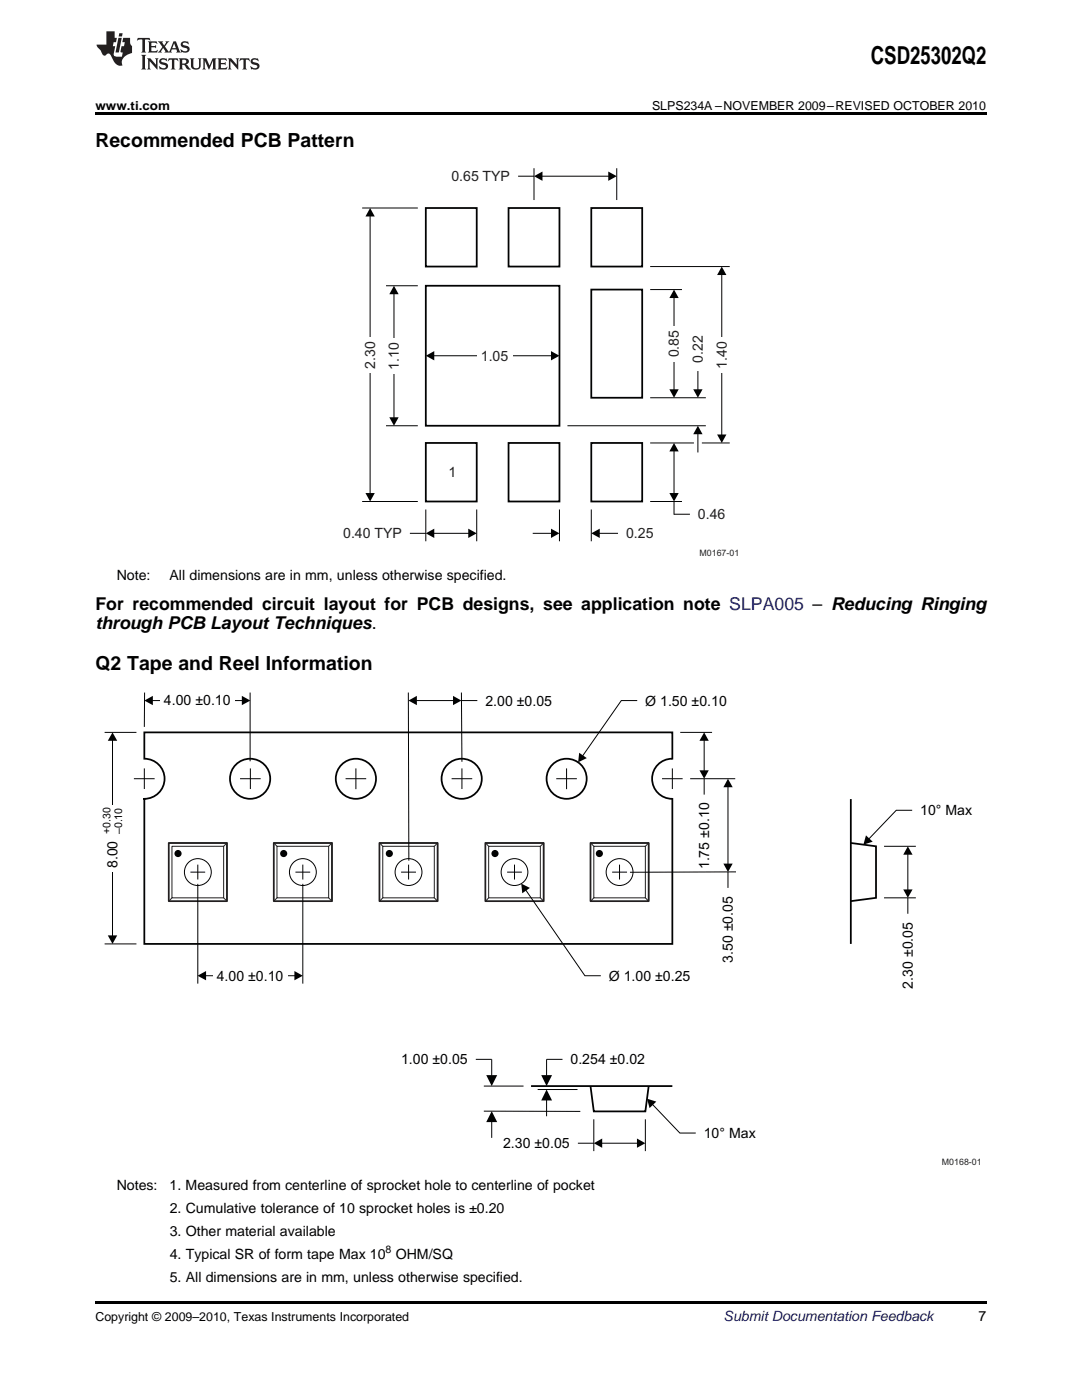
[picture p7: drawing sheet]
<svg xmlns="http://www.w3.org/2000/svg" width="216mm" height="279mm" viewBox="0 0 216 279" stroke-linecap="round" stroke-linejoin="round" font-family="sans-serif">
<g fill="#231f20">
<path d="M27.5 7.6l-.1 .5 .4-.2h.6v.1v2.1l-.2 .4h1l-.3-.4v-2.1l.1-.1h.5l.5 .2-.2-.5zM29.5 8.3l.2 .3v1.5l-.2 .4h1.8l.2-.6a1.04 1.04 0 0 1-1.3 .2v-.7h.6l.3 .2v-.6l-.3 .2h-.6v-.6l.8-.1 .4 .3-.2-.5zM31.5 8.3l.9 1.1-.9 1.1h.8l-.2-.2 .5-.7 .4 .7-.2 .2h1.5l-.1-.2 .1-.4h.9l.1 .4-.2 .2h1l-.3-.3-.7-1.9h-.5l-.9 2-.8-1 .9-1h-.8l.1 .3-.3 .5-.4-.6 .2-.2zM34.7 8.6l.4 1h-.7zM36.3 8.4a.63 .63 0 0 0-.2 .7 .63 .63 0 0 0 .6 .4l.6 .2 .1 .2a.75 .75 0 0 1-.7 .4 .75 .75 0 0 1-.6-.5l.1 .7 .1-.1a1.11 1.11 0 0 0 1.5-.6 1.13 1.13 0 0 0-1.2-.8l-.1-.4a1.04 1.04 0 0 1 1.2 .2l-.2-.5-.1 .1-.5-.2zM28.2 10.9l.2 .4v2.2l-.2 .4h1l-.3-.4v-2.2l.3-.4zM29.3 11.6l.3 .4v1.5l-.3 .4h.8l-.2-.4v-1.3l1.5 1.7v-1.9l.2-.4h-.7l.2 .4v.9l-1.1-1.3zM32 11.8a.62 .62 0 0 0-.2 .7 .62 .62 0 0 0 .6 .4l.6 .1 .1 .3a.76 .76 0 0 1-.7 .3 .76 .76 0 0 1-.6-.4l.1 .7 .1-.1a1.11 1.11 0 0 0 1.5-.6 1.13 1.13 0 0 0-1.2-.8l-.1-.4a1.04 1.04 0 0 1 1.2 .2l-.2-.6-.1 .1-.5-.1zM33.7 11.6l-.2 .6a.61 .61 0 0 1 .8-.3v1.6l-.2 .4h.9l-.2-.4v-1.6a.63 .63 0 0 1 .8 .3l-.2-.6zM35.6 11.6l.3 .4v1.5l-.3 .4h1l-.2-.2v-.8l.5 .2a.76 .76 0 0 0 1.2 .7l-1-1a.58 .58 0 0 0 .6-.5 .58 .58 0 0 0-.5-.6zM36.4 11.9h.1a.45 .45 0 0 1 .5 .1 .45 .45 0 0 1 .1 .5l-.7 .2zM37.9 11.6l.2 .2a2.17 2.17 0 0 0 .3 1.9 .99 .99 0 0 0 1.6-.6v-1.1l.2-.4h-.7l.2 .2a1.92 1.92 0 0 1-.2 1.8 .6 .6 0 0 1-.9-.5v-1.1l.2-.4zM40.4 11.6l.2 .4v1.5l-.2 .4h.7l-.2-.4v-1.4l.8 1.8 .8-1.8v1.4l-.2 .4h.9l-.2-.4v-1.5l.2-.4h-.8l-.6 1.5-.6-1.5zM43.4 11.6l.2 .4v1.5l-.2 .4h1.8l.2-.6a1.04 1.04 0 0 1-1.3 .1v-.6h.5l.4 .2v-.6l-.4 .2h-.5v-.7h.8l.3 .3-.1-.6zM45.5 11.6l.2 .4v1.5l-.2 .4h.7l-.2-.4v-1.3l1.5 1.7v-1.9l.2-.4h-.7l.2 .4v.9l-1.1-1.3zM47.9 11.6l-.1 .6a.61 .61 0 0 1 .8-.3v1.6l-.3 .4h1l-.3-.4 .1-1.6a.63 .63 0 0 1 .7 .3l-.1-.6zM50.2 11.8a.62 .62 0 0 0-.2 .7 .62 .62 0 0 0 .6 .4l.6 .1 .2 .3a.76 .76 0 0 1-.8 .3 .76 .76 0 0 1-.6-.4l.1 .7 .2-.1a1.11 1.11 0 0 0 1.5-.6 1.13 1.13 0 0 0-1.3-.8l-.1-.4a1.04 1.04 0 0 1 1.2 .2l-.1-.6-.2 .1-.5-.1z"/>
<path d="M21.2 6.3v2.6h-1.9l.1 .4 .7 .9a.91 .91 0 0 0 1 .8 .56 .56 0 0 1 .5-.3 .56 .56 0 0 1 .5 .3l.4 .8a1.53 1.53 0 0 0 1.9 1.2 1.54 1.54 0 0 1 1-2.1l.9-.3v-1.4a1.52 1.52 0 0 1-.3-1.6h-1.4l-.2 .8h.5l-.2 .8h-.4l-.2 1v.2l.4 .1-.2 .8a1.93 1.93 0 0 1-1.6-.3l.3-1.8h-.5l.2-.8h.4l.2-.8h-.4v-1.3zM23.6 7.6l-.6 2.9h.7l.6-2.9zM23.8 6.6l-.1 .7h.6l.2-.7z"/>
</g>
<path d="M106.3 106.4h3.8" fill="none" stroke="#010202" stroke-width=".2"/>
<path d="M109.9 105.5l1.7 .9-1.7 1z" fill="#010202"/>
<path d="M139.3 86.5v3.8" fill="none" stroke="#010202" stroke-width=".2"/>
<path d="M139.3 85l.9 1.7h-1.9z" fill="#010202"/>
<path d="M119.5 106.4h3.8" fill="none" stroke="#010202" stroke-width=".2"/>
<path d="M118 106.4l1.7-.9v1.9z" fill="#010202"/>
<path d="M139.3 74v3.8" fill="none" stroke="#010202" stroke-width=".2"/>
<path d="M138.3 77.7h1.9l-.9 1.7z" fill="#010202"/>
<path d="M85 57h26.6v28h-26.6zM85 41.5h10.1v11.7h-10.1zM101.5 41.5h10.1v11.7h-10.1zM118 41.5h10.1v11.7h-10.1zM118 57.8h10.1v21.6h-10.1zM85 88.4h10.1v11.7h-10.1zM101.5 88.4h10.1v11.7h-10.1zM118 88.4h10.1v11.7h-10.1z" fill="none" stroke="#010202" stroke-width=".35"/>
<path d="M72.3 41.5h11.1M73.9 43.1v55.4M72.3 100.1h11.1" fill="none" stroke="#010202" stroke-width=".2"/>
<g fill="#010202">
<path d="M73.9 41.5l.9 1.7h-1.9z"/>
<path d="M72.9 98.4h1.9l-.9 1.7z"/>
</g>
<path d="M72.3 67.3h3.1v7h-3.1z" fill-rule="evenodd" fill="#fff"/>
<path d="M77 57h6.4M78.6 58.6v24.8M77 85h6.4" fill="none" stroke="#010202" stroke-width=".2"/>
<g fill="#010202">
<path d="M78.6 57l.9 1.7h-1.8z"/>
<path d="M77.7 83.3h1.8l-.9 1.7z"/>
</g>
<path d="M134.5 59.3v18.5" fill="none" stroke="#010202" stroke-width=".2"/>
<g fill="#010202">
<path d="M134.5 57.8l.9 1.7h-1.8z"/>
<path d="M133.6 77.7h1.8l-.9 1.7z"/>
</g>
<path d="M134.5 89.9v8.6" fill="none" stroke="#010202" stroke-width=".2"/>
<g fill="#010202">
<path d="M134.5 88.4l.9 1.7h-1.8z"/>
<path d="M133.6 98.4h1.8l-.9 1.7z"/>
</g>
<path d="M144 54.7v32.2" fill="none" stroke="#010202" stroke-width=".2"/>
<g fill="#010202">
<path d="M144 53.2l.9 1.7h-1.8z"/>
<path d="M143.1 86.7h1.8l-.9 1.7z"/>
</g>
<g fill="#fff">
<path d="M77 67.5h3.2v7h-3.2z" fill-rule="evenodd"/>
<path d="M142.4 67.3h3.2v7h-3.2z" fill-rule="evenodd"/>
</g>
<path d="M85 101.7v6.3M86.5 106.4h7.1M95.1 101.7v6.3" fill="none" stroke="#010202" stroke-width=".2"/>
<g fill="#010202">
<path d="M85 106.4l1.7-.9v1.9z"/>
<path d="M93.4 105.5l1.7 .9-1.7 1z"/>
</g>
<path d="M108.1 35.2h13.4" fill="none" stroke="#010202" stroke-width=".2"/>
<g fill="#010202">
<path d="M106.6 35.2l1.6-1v1.9z"/>
<path d="M121.4 34.2l1.7 1-1.7 .9z"/>
</g>
<path d="M86.5 71h23.6" fill="none" stroke="#010202" stroke-width=".2"/>
<g fill="#010202">
<path d="M85 71l1.7-.9v1.8z"/>
<path d="M109.9 70.1l1.7 .9-1.7 .9z"/>
</g>
<path d="M103.4 35.2h3.2M129.7 53.2h15.9M129.7 57.8h6.4M129.7 79.4h11.1M129.7 88.4h8.8M81.8 106.4h3.2M111.6 101.7v6.3M118 101.7v6.3" fill="none" stroke="#010202" stroke-width=".2"/>
<path d="M132.9 65.1h3.2v7h-3.2z" fill-rule="evenodd" fill="#fff"/>
<path d="M106.6 33.6v6.3M123.1 33.6v6.3M113.2 85h27.6M140.1 88.4h5.5M129.7 100.1h6.4M134.5 100.1v2.5h3.2" fill="none" stroke="#010202" stroke-width=".2"/>
<path d="M95.2 69.4h7v3.2h-7z" fill-rule="evenodd" fill="#fff"/>
<g fill="none" stroke="#231f20" stroke-width=".2">
<path d="M33.7 168.2h11.6M34.3 168.9h10.3v10.3h-10.3zM34.3 179.2l-.6 .6M45.3 168.2v11.6l-.7-.6M45.3 168.2l-.7 .7M54.6 168.2h11.6M54.7 168.2l.6 .7M55.3 168.9h10.3v10.3h-10.3zM55.3 179.2l-.6 .6M66.2 168.2v11.6l-.6-.6M66.2 168.2l-.6 .7M75.7 168.2h11.6"/>
<path d="M75.8 168.2l.6 .7M76.4 168.9h10.3v10.3h-10.3zM76.4 179.2l-.6 .6M87.3 168.2v11.6l-.6-.6M87.3 168.2l-.6 .7M96.8 168.2h11.7M96.9 168.2l.6 .7M97.5 168.9h10.3v10.3h-10.3zM97.5 179.2l-.6 .6M108.5 168.2v11.6l-.7-.6M108.5 168.2l-.7 .7M117.8 168.2h11.6"/>
<path d="M117.9 168.2l.6 .7M118.5 168.9h10.3v10.3h-10.3zM118.5 179.2l-.6 .6M129.4 168.2v11.6l-.6-.6M129.4 168.2l-.6 .7"/>
</g>
<path d="M33.7 168.2h11.6v11.6h-11.6zM54.6 168.2h11.6v11.6h-11.6zM75.7 168.2h11.6v11.6h-11.6zM96.8 168.2h11.7v11.6h-11.7zM117.8 168.2h11.6v11.6h-11.6z" fill="none" stroke="#231f20" stroke-width=".35"/>
<g fill="none" stroke="#010202" stroke-width=".2">
<path d="M28.9 138.2l-.1 6.9M81.5 138.2l.1 33.6M92.1 138.2l.1 13.8M20.9 146.2h6.3M22.4 147.7v39.1M26.7 155.4h4.2M28.8 153.4v4.1M47.9 155.4h4.1M50 153.4v4.1M69 155.4h4.1M71 153.4v4.1M90.1 155.4h4.1"/>
<path d="M92.2 153.4v4.1M111 155.4h4.1M113.1 153.4v4.1M132.1 155.4h4.1M134.2 153.4v4.1M135.7 146.2h6.4M137.7 155.4h9M38 174.1h2.9M39.5 172.6v2.9M58.9 174.1h3M60.4 172.6v2.9M80 174.1h3"/>
<path d="M81.5 172.6v2.9M101.2 174.1h2.9M102.7 172.6v2.9M122.1 174.1h3M123.6 172.6v2.9M146.9 174l-21.2 .1M20.9 188.4h6.3"/>
<circle cx="39.5" cy="174" r="2.68"/>
<circle cx="60.4" cy="174" r="2.68"/>
<circle cx="81.5" cy="174" r="2.68"/>
<circle cx="102.7" cy="174" r="2.67"/>
<circle cx="123.6" cy="174" r="2.68"/>
</g>
<g fill="none" stroke="#010202" stroke-width=".35">
<path d="M134.2 151.6v-5.4h-105.4v5.2a4 4 0 0 1 4 4 4 4 0 0 1-4 4v-.1v29.1h105.4v-29.1M134.2 151.4a4 4 0 0 0-4.1 4 4 4 0 0 0 4.1 4"/>
<circle cx="49.9" cy="155.4" r="4"/>
<circle cx="71" cy="155.4" r="4"/>
<circle cx="92.1" cy="155.4" r="4"/>
<circle cx="113.1" cy="155.4" r="4"/>
</g>
<g fill="#010202">
<path d="M22.4 146.2l1 1.6h-1.9z"/>
<path d="M21.5 186.7h1.9l-1 1.7z"/>
</g>
<path d="M20.9 160.6h3.1v13.3h-3.1z" fill-rule="evenodd" fill="#fff"/>
<path d="M49.9 138.2v13.7M39.5 176.4v19.9M60.4 176.4v19.9M41 194.7h17.9" fill="none" stroke="#010202" stroke-width=".2"/>
<g fill="#010202">
<path d="M39.4 194.7l1.7-.9v1.8z"/>
<path d="M58.7 193.8l1.7 .9-1.7 .9z"/>
</g>
<path d="M42.5 193.2h14.9v3.1h-14.9z" fill-rule="evenodd" fill="#fff"/>
<path d="M30.3 139.8h18.1" fill="none" stroke="#010202" stroke-width=".2"/>
<g fill="#010202">
<path d="M28.8 139.8l1.7-.9v1.8z"/>
<path d="M48.3 138.9l1.7 .9-1.7 .9z"/>
</g>
<path d="M31.9 138.2h14.9v3.2h-14.9z" fill-rule="evenodd" fill="#fff"/>
<path d="M83 139.8h7.5" fill="none" stroke="#010202" stroke-width=".2"/>
<g fill="#010202">
<path d="M90.4 138.9l1.7 .9-1.7 .9z"/>
<path d="M81.5 139.8l1.7-.9v1.8z"/>
</g>
<path d="M92.1 139.8h3.1M140.5 155.4v3.2M145.3 157v15.5M145.3 174v3.2" fill="none" stroke="#010202" stroke-width=".2"/>
<g fill="#010202">
<path d="M145.3 155.4l.9 1.7h-1.9z"/>
<path d="M144.3 172.4h1.9l-.9 1.6z"/>
</g>
<path d="M140.5 147.7v6.2" fill="none" stroke="#010202" stroke-width=".2"/>
<g fill="#010202">
<path d="M139.6 153.7h1.8l-.9 1.7z"/>
<path d="M140.5 146.2l.9 1.6h-1.8z"/>
</g>
<path d="M127.1 139.8h-3.1l-7.7 11.1" fill="none" stroke="#010202" stroke-width=".2"/>
<path d="M115.6 150.2l1.5 1.1-1.7 .8z" fill="#010202"/>
<path d="M104.9 177.6l11.8 17.1h3.2" fill="none" stroke="#010202" stroke-width=".2"/>
<path d="M104 176.3l1.7 .9-1.5 1.1z" fill="#010202"/>
<path d="M169.8 159.5v28.9M106 216.8h28.2" fill="none" stroke="#010202" stroke-width=".35"/>
<path d="M96.5 216.8h8M107.3 217.4h7.9M96.5 221.8h19.3M130.2 220.4l5.5 5.7h3.1" fill="none" stroke="#010202" stroke-width=".2"/>
<path d="M129.1 219.3l1.9 .5-1.4 1.3z" fill="#010202"/>
<path d="M182 161.7h-3.2l-5.4 5.7" fill="none" stroke="#010202" stroke-width=".2"/>
<path d="M172.8 166.7l1.3 1.3-1.8 .6z" fill="#010202"/>
<path d="M98.1 223.8v3.3" fill="none" stroke="#010202" stroke-width=".2"/>
<path d="M98.1 221.8l1.1 2.1h-2.2z" fill="#010202"/>
<path d="M109.1 219.5v3.3" fill="none" stroke="#010202" stroke-width=".2"/>
<path d="M109.1 217.4l1.1 2.2h-2.2z" fill="#010202"/>
<path d="M98.1 211.4v3.3" fill="none" stroke="#010202" stroke-width=".2"/>
<path d="M97 214.6h2.2l-1.1 2.2z" fill="#010202"/>
<path d="M109.1 211.4v3.3" fill="none" stroke="#010202" stroke-width=".2"/>
<path d="M108 214.6h2.2l-1.1 2.2z" fill="#010202"/>
<path d="M176.4 179.2h6.3M176.4 168.9h6.3M118.5 223.4v6.3M120 228.2h7.2M128.8 223.4v6.3" fill="none" stroke="#010202" stroke-width=".2"/>
<g fill="#010202">
<path d="M127.1 227.2l1.7 1-1.7 .9z"/>
<path d="M118.5 228.2l1.7-1v1.9z"/>
</g>
<path d="M181.1 170.4v7.3" fill="none" stroke="#010202" stroke-width=".2"/>
<g fill="#010202">
<path d="M181.1 168.9l1 1.7h-1.9z"/>
<path d="M180.2 177.5h1.9l-1 1.7z"/>
</g>
<path d="M181.1 179.2v3.2M94.9 211.4h3.2M109.1 211.4h3.1M115.3 228.2h3.2" fill="none" stroke="#010202" stroke-width=".2"/>
<path d="M169.8 168.2l5 .7v10.3l-5 .6M117.8 216.8l.7 5h10.3l.6-5" fill="none" stroke="#010202" stroke-width=".35"/>
<g fill="#010202">
<circle cx="35.5" cy="170.3" r=".71"/>
<circle cx="119.6" cy="170.3" r=".71"/>
<circle cx="56.6" cy="170.3" r=".71"/>
<circle cx="77.7" cy="170.3" r=".71"/>
<circle cx="98.8" cy="170.3" r=".71"/>
</g>
<path d="M19 22.5h177.8v.5h-177.8zM19 259.7h177.8v.5h-177.8z" fill="#000"/>
<text font-size="4.9" x="173.8" y="12.8">CSD25302Q2</text>
<g font-size="3.9">
<text x="19" y="29.3">Recommended PCB Pattern</text>
<text x="19" y="133.7">Q2 Tape and Reel Information</text>
</g>
<g font-size="3.5">
<text x="19" y="121.7">For recommended circuit layout for PCB designs, see application note SLPA005 – Reducing Ringing</text>
<text x="19" y="125.6">through PCB Layout Techniques.</text>
</g>
<g font-size="2.8" fill="#231f20">
<text x="90.1" y="36.2">0.65 TYP</text>
<text x="95.9" y="72">1.05</text>
<text x="135.5" y="71.3" transform="rotate(-90 135.5 71.3)">0.85</text>
<text x="74.8" y="73.5" transform="rotate(-90 74.8 73.5)">2.30</text>
<text x="79.6" y="73.7" transform="rotate(-90 79.6 73.7)">1.10</text>
<text x="140.3" y="72.4" transform="rotate(-90 140.3 72.4)">0.22</text>
<text x="145" y="73.5" transform="rotate(-90 145 73.5)">1.40</text>
<text x="89.5" y="95.3">1</text>
<text x="68.5" y="107.4">0.40 TYP</text>
<text x="124.9" y="107.4">0.25</text>
<text x="139.3" y="103.6">0.46</text>
</g>
<g font-size="2.8">
<text x="23.3" y="115.7">Note:</text>
<text x="33.8" y="115.7">All dimensions are in mm, unless otherwise specified.</text>
<text x="23.3" y="237.4">Notes:</text>
<text x="33.8" y="237.4">1. Measured from centerline of sprocket hole to centerline of pocket</text>
<text x="33.9" y="242">2. Cumulative tolerance of 10 sprocket holes is ±0.20</text>
<text x="33.9" y="246.6">3. Other material available</text>
<text x="33.9" y="251.2">4. Typical SR of form tape Max 10</text>
<text x="79" y="251.2">OHM/SQ</text>
<text x="33.9" y="255.8">5. All dimensions are in mm, unless otherwise specified.</text>
<text x="195.3" y="263.6">7</text>
</g>
<g font-size="2.8" fill="#010202">
<text x="32.7" y="140.8">4.00 ±0.10</text>
<text x="96.8" y="140.8">2.00 ±0.05</text>
<text x="128.7" y="140.8">Ø 1.50 ±0.10</text>
<text x="183.6" y="162.7">10° Max</text>
<text x="23.5" y="173.3" transform="rotate(-90 23.5 173.3)">8.00</text>
<text x="141.5" y="173.5" transform="rotate(-90 141.5 173.5)">1.75 ±0.10</text>
<text x="43.3" y="195.7">4.00 ±0.10</text>
<text x="121.5" y="195.7">Ø 1.00 ±0.25</text>
<text x="146.2" y="192.1" transform="rotate(-90 146.2 192.1)">3.50 ±0.05</text>
<text x="182.2" y="197.3" transform="rotate(-90 182.2 197.3)">2.30 ±0.05</text>
<text x="80" y="212.4">1.00 ±0.05</text>
<text x="113.8" y="212.4">0.254 ±0.02</text>
<text x="140.4" y="227.1">10° Max</text>
<text x="100.4" y="229.1">2.30 ±0.05</text>
</g>
<text font-size="2.8" fill="#0000c8" x="144.4" y="263.6">Submit Documentation Feedback</text>
<g font-size="2.5">
<text x="19" y="21.9">www.ti.com</text>
<text x="130.1" y="21.9">SLPS234A –NOVEMBER 2009–REVISED OCTOBER 2010</text>
<text x="19" y="263.6">Copyright © 2009–2010, Texas Instruments Incorporated</text>
</g>
<g font-size="2.1" fill="#010202">
<text x="22" y="166.5" transform="rotate(-90 22 166.5)">+0.30</text>
<text x="24.4" y="166.5" transform="rotate(-90 24.4 166.5)">–0.10</text>
</g>
<text font-size="2.1" x="76.9" y="250">8</text>
<g font-size="1.8" fill="#231f20">
<text x="139.6" y="110.9">M0167-01</text>
<text x="188" y="232.6">M0168-01</text>
</g>
</svg>
